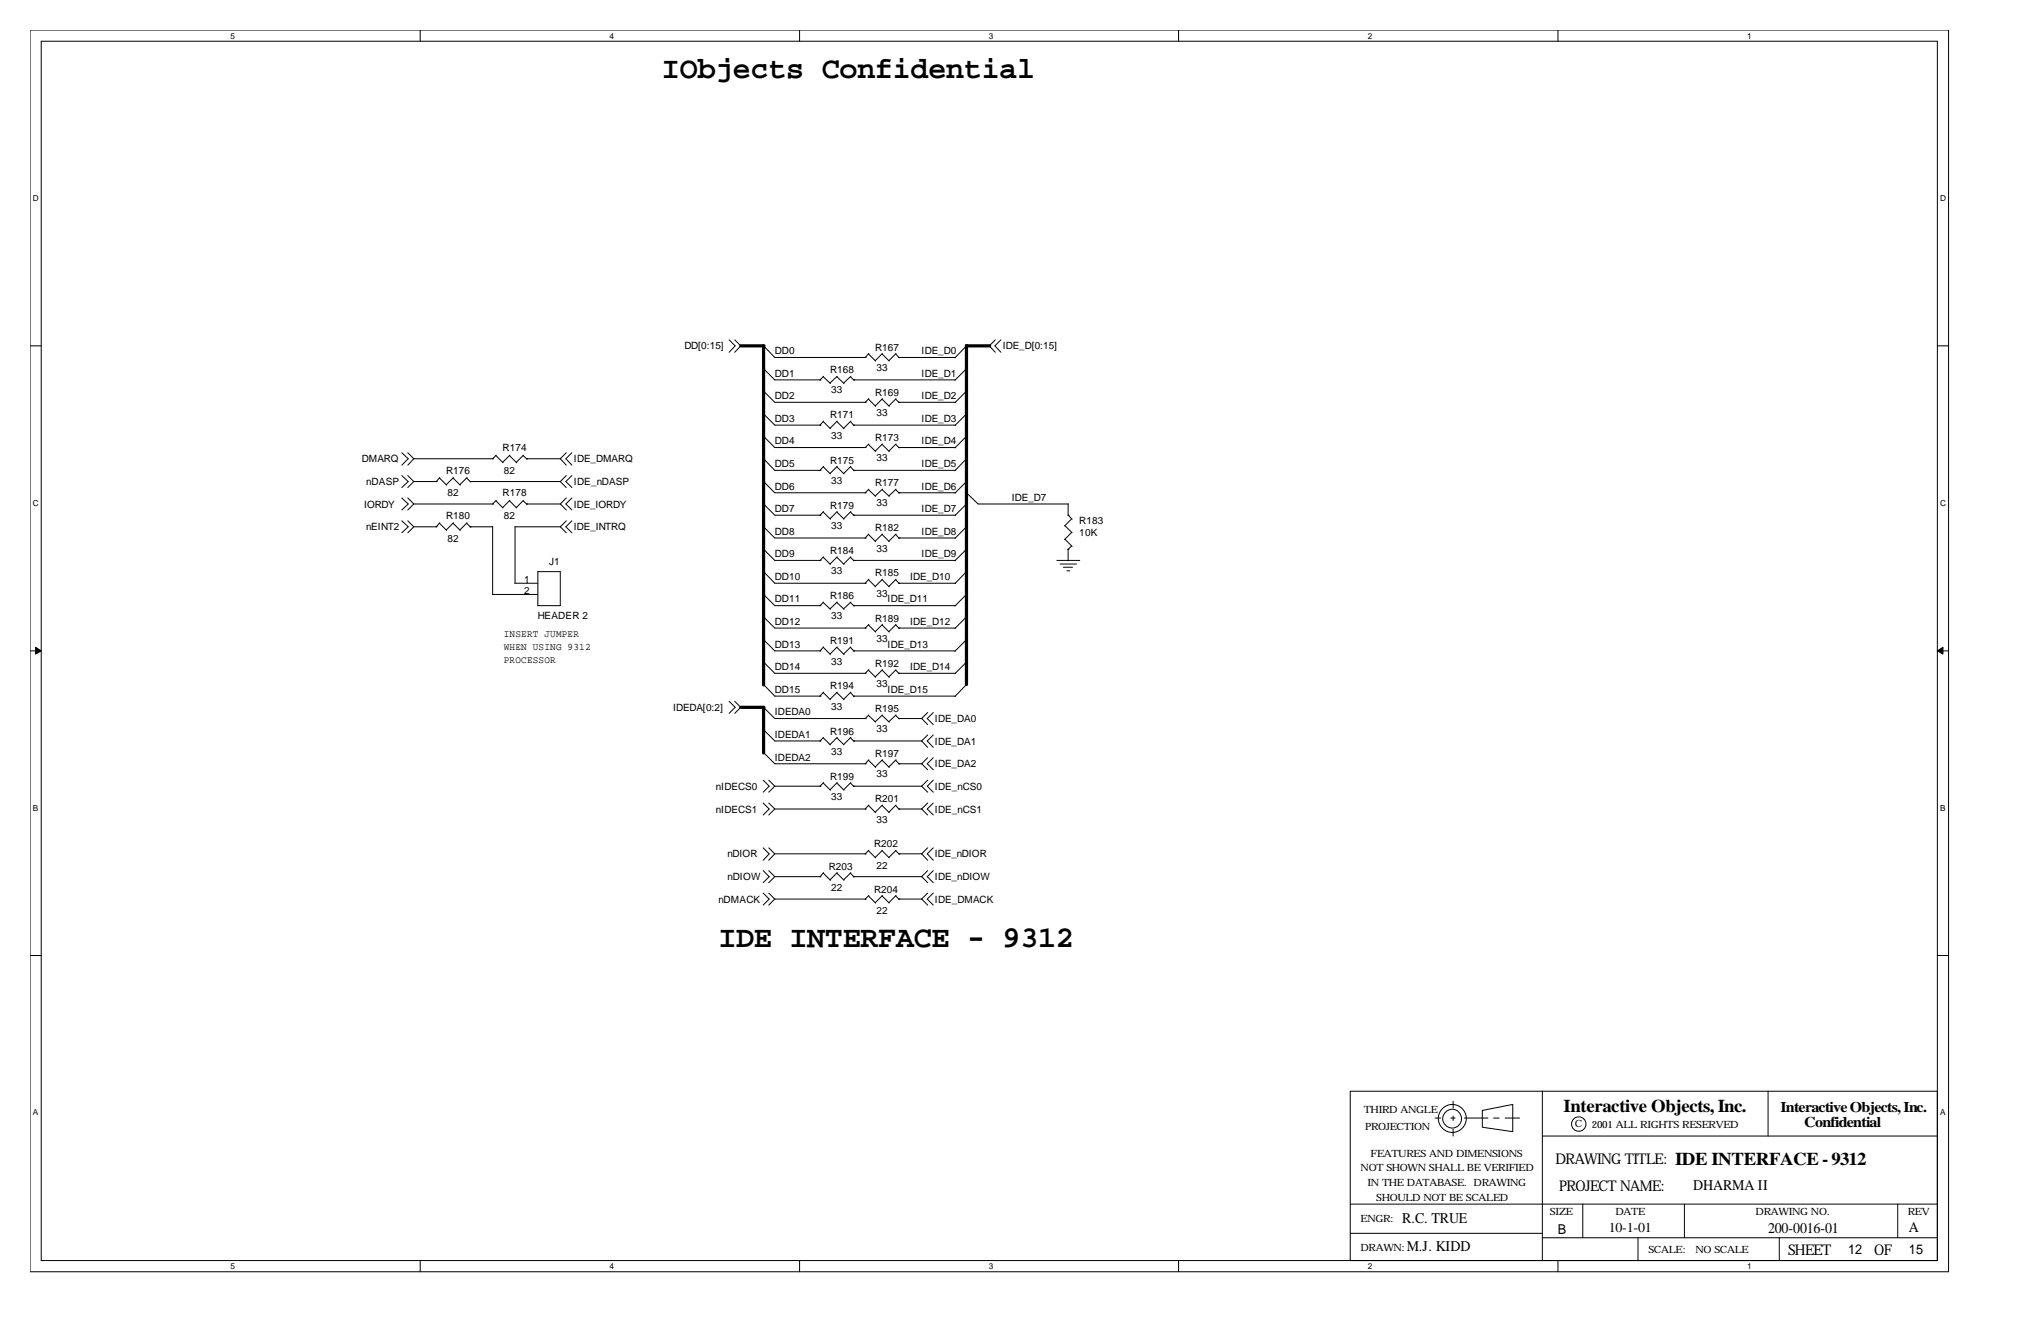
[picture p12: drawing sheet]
<svg xmlns="http://www.w3.org/2000/svg" width="432mm" height="279mm" viewBox="0 0 432 279" stroke-linecap="round" stroke-linejoin="round" font-family="sans-serif">
<g fill="none" stroke="#000" stroke-width=".21">
<path d="M6.3 6.4h405.9v262.6h-405.9zM8.7 8.7h401.2v257.9h-401.2zM88.9 6.4v2.3M169.2 6.4v2.3M249.3 6.4v2.3M329.6 6.4v2.3M6.3 73.2h2.4M154.3 71.9l1.2 1.3-1.2 1.3M155.4 71.9l1.3 1.3-1.3 1.3M161.5 77.9l2.4 2.4h9.7M161.5 73.1l2.4 2.5h19.2M174.2 79.7l1.5 1.4"/>
<path d="M174.2 79.6l-.7 .7M177 79.7l1.6 1.4M177.1 79.6l-1.5 1.4M179.9 79.7l.8 .7M180 79.6l-1.5 1.4M183 75.6h.1M183.7 74.8l1.6 1.6M183.8 74.8l-.8 .8M186.6 74.8l1.5 1.6M186.7 74.8l-1.5 1.5M189.5 74.8l.7 .9M189.6 74.8l-1.6 1.5"/>
<path d="M190.2 75.6h.1M190.2 75.6h12M204.5 78l-2.5 2.4M204.5 73.2l-2.5 2.5M210.6 71.9l-1.3 1.3 1.3 1.3M211.8 71.9l-1.3 1.3 1.3 1.3M409.9 73.2h2.3M85 95.8l1.4 1.2-1.4 1.4M86.3 95.8l1.2 1.2M87.5 97l-1.2 1.4M87.5 97h16.8M104.2 97h.1"/>
<path d="M104.9 96.4l1.5 1.5M105 96.3l-.8 .7M107.8 96.4l1.5 1.5M107.9 96.3l-1.6 1.5M110.7 96.4l.8 .7M110.7 96.3l-1.5 1.5M111.4 97h.1M111.4 97h7.2M119.8 95.8l-1.3 1.2 1.3 1.4M121 95.8l-1.3 1.2 1.3 1.4M161.5 82.6l2.4 2.5h19.2M161.5 87.5l2.4 2.4h9.7"/>
<path d="M161.5 92.2l2.4 2.5h19.2M161.5 96.9l2.4 2.6h9.7M173.5 99.5h.1M173.5 80.3h.1M173.5 89.9h.1M174.2 98.7l1.5 1.5M174.2 89.2l1.5 1.5M174.2 98.6l-.7 .9M174.2 89.1l-.7 .8M177 98.7l1.6 1.5M177 89.2l1.6 1.5M177.1 98.6l-1.5 1.6"/>
<path d="M177.1 89.1l-1.5 1.5M179.9 98.7l.8 .9M179.9 89.2l.8 .8M180 98.6l-1.5 1.6M180 89.1l-1.5 1.5M180.6 99.5h.1M180.6 80.3h.1M180.6 89.9h.1M180.6 80.3h21.6M180.6 89.9h21.6M180.6 99.5h21.6M183 85.1h.1"/>
<path d="M183 94.7h.1M183.7 84.4l1.6 1.5M183.7 94l1.6 1.5M183.8 84.3l-.8 .8M183.8 93.9l-.8 .8M186.6 84.4l1.5 1.5M186.6 94l1.5 1.5M186.7 84.3l-1.5 1.6M186.7 93.9l-1.5 1.5M189.5 84.4l.7 .8M189.5 94l.7 .7M189.6 84.3l-1.6 1.6"/>
<path d="M189.6 93.9l-1.6 1.5M190.2 85.1h.1M190.2 94.7h.1M190.2 85.1h12M190.2 94.7h12M204.5 87.5l-2.5 2.5M204.5 82.7l-2.5 2.5M204.5 92.3l-2.5 2.4M204.5 97l-2.5 2.6M85 100.6l1.4 1.3-1.4 1.2M85 105.3l1.4 1.3-1.4 1.3M85 110.2l1.4 1.2-1.4 1.3"/>
<path d="M86.3 100.6l1.2 1.3M86.3 105.3l1.2 1.3M86.3 110.2l1.2 1.2M87.5 101.9l-1.2 1.2M87.5 106.6l-1.2 1.3M87.5 111.4l-1.2 1.3M87.5 106.6h16.8M87.5 101.9h4.9M87.5 111.4h4.9M92.3 101.9h.1M92.3 111.4h.1M93 101.1l1.5 1.5"/>
<path d="M93 110.7l1.5 1.5M93 101l-.7 .9M93 110.6l-.7 .8M95.8 101.1l1.6 1.5M95.8 110.7l1.6 1.5M95.9 101l-1.5 1.5M95.9 110.6l-1.5 1.5M98.7 101.1l.9 .8M98.7 110.7l.9 .8M98.8 101l-1.5 1.5M98.8 110.6l-1.5 1.5M99.4 111.4h4.8"/>
<path d="M99.5 101.9h.1M99.5 111.4h.1M99.5 101.9h19.1M104.2 106.6h.1M104.2 111.3v14.4M104.9 105.9l1.5 1.5M105 105.8l-.8 .8M107.8 105.9l1.5 1.5M107.9 105.8l-1.6 1.6M109 111.4h9.6M109 111.3v12.1M110.7 105.9l.8 .8"/>
<path d="M110.7 105.8l-1.5 1.6M111.4 106.6h.1M111.4 106.6h7.2M119.8 100.6l-1.3 1.3 1.3 1.2M119.8 105.3l-1.3 1.3 1.3 1.3M119.8 110.2l-1.3 1.2 1.3 1.3M121 100.6l-1.3 1.3 1.3 1.2M121 105.3l-1.3 1.3 1.3 1.3M121 110.2l-1.3 1.2 1.3 1.3M161.5 116.1l2.4 2.4h9.7M161.5 101.8l2.4 2.4h19.2M161.5 106.5l2.4 2.5h9.7"/>
<path d="M161.5 111.3l2.4 2.5h19.2M173.5 109h.1M173.5 118.5h.1M174.2 108.3l1.5 1.5M174.2 117.9l1.5 1.5M174.2 108.2l-.7 .8M174.2 117.8l-.7 .7M177 108.3l1.6 1.5M177 117.9l1.6 1.5M177.1 108.2l-1.5 1.5M177.1 117.8l-1.5 1.5M179.9 108.3l.8 .8"/>
<path d="M179.9 117.9l.8 .7M180 108.2l-1.5 1.5M180 117.8l-1.5 1.5M180.6 109h.1M180.6 118.5h.1M180.6 118.5h21.6M180.6 109h21.6M183 104.2h.1M183 113.8h.1M183.7 103.5l1.6 1.5M183.7 113l1.6 1.6M183.8 103.5l-.8 .7"/>
<path d="M183.8 112.9l-.8 .9M186.6 103.5l1.5 1.5M186.6 113l1.5 1.6M186.7 103.5l-1.5 1.4M186.7 112.9l-1.5 1.6M189.5 103.5l.7 .8M189.5 113l.7 .9M189.6 103.5l-1.6 1.4M189.6 112.9l-1.6 1.6M190.2 104.2h.1M190.2 113.8h.1M190.2 104.2h12"/>
<path d="M190.2 113.8h12M204.4 104.1l2.5 2.5h19.2M204.5 111.4l-2.5 2.5M204.5 101.9l-2.5 2.4M204.5 116.2l-2.5 2.4M204.5 106.6l-2.5 2.5M223.6 118.5h4.8M224.3 119.3h3.5M225 120h1.9M225.3 111.2l1.5 1.5M225.3 114l1.5 1.6M226 109h.1"/>
<path d="M226 116.2h.1M226 109l.8 .8M226 106.6v2.5M226 116.2v2.4M226.7 109.7l-1.5 1.6M226.7 112.6l-1.5 1.5M226.7 115.5l-.8 .7M6.3 137.7h2.4M104.1 125.7h9.7M108.9 123.4h4.9M113.8 120.9h4.7v7.2h-4.7zM161.5 135.2l2.4 2.5h9.7"/>
<path d="M161.5 125.6l2.4 2.5h9.7M161.5 120.8l2.4 2.6h19.2M161.5 130.4l2.4 2.4h19.2M161.5 140l2.4 2.4h19.2M173.5 128.1h.1M173.5 137.7h.1M174.2 127.4l1.5 1.5M174.2 136.9l1.5 1.5M174.2 127.3l-.7 .8M174.2 136.8l-.7 .9M177 127.4l1.6 1.5M177 136.9l1.6 1.5"/>
<path d="M177.1 127.3l-1.5 1.5M177.1 136.8l-1.5 1.5M179.9 127.4l.8 .8M179.9 136.9l.8 .9M180 127.3l-1.5 1.5M180 136.8l-1.5 1.5M180.6 128.1h.1M180.6 137.7h.1M180.6 137.7h21.6M180.6 128.1h21.6M183 123.4h.1M183 132.8h.1"/>
<path d="M183.7 122.6l1.6 1.5M183.7 132.2l1.6 1.5M183.8 122.5l-.8 .9M183.8 132.1l-.8 .7M186.6 122.6l1.5 1.5M186.6 132.2l1.5 1.5M186.7 122.5l-1.5 1.5M186.7 132.1l-1.5 1.5M189.5 122.6l.7 .8M189.5 132.2l.7 .7M189.6 122.5l-1.6 1.5M189.6 132.1l-1.6 1.5"/>
<path d="M190.2 123.4h.1M190.2 132.8h.1M190.2 123.4h12M190.2 132.8h12M204.5 125.7l-2.5 2.5M204.5 120.9l-2.5 2.5M204.5 130.5l-2.5 2.4M204.5 135.3l-2.5 2.5M225.7 120.7h.6M409.9 137.7h2.3M154.3 148.3l1.2 1.3-1.2 1.3M155.4 148.3l1.3 1.3-1.3 1.3"/>
<path d="M161.5 144.7l2.4 2.5h9.7M161.5 149.5l2.4 2.5h19.2M161.5 154.3l2.4 2.4h9.7M161.5 159.1l2.4 2.4h19.2M173.5 147.2h.1M173.5 156.7h.1M174.2 146.5l1.5 1.5M174.2 156l1.5 1.6M174.2 146.4l-.7 .8M174.2 156l-.7 .7M177 146.5l1.6 1.5M177 156l1.6 1.6"/>
<path d="M177.1 146.4l-1.5 1.5M177.1 156l-1.5 1.5M179.9 146.5l.8 .8M179.9 156l.8 .8M180 146.4l-1.5 1.5M180 156l-1.5 1.5M180.6 147.2h.1M180.6 156.7h.1M180.6 147.2h21.6M180.6 156.7h14.5M183 152h.1M183 142.4h.1"/>
<path d="M183.7 151.3l1.6 1.4M183.7 141.7l1.6 1.6M183.8 151.2l-.8 .8M183.8 141.6l-.8 .8M186.6 151.3l1.5 1.4M186.6 141.7l1.5 1.6M186.7 151.2l-1.5 1.5M186.7 141.6l-1.5 1.6M189.5 151.3l.7 .8M189.5 141.7l.7 .8M189.6 151.2l-1.6 1.5M189.6 141.6l-1.6 1.6"/>
<path d="M190.2 152h.1M190.2 142.4h.1M190.2 142.4h12M190.2 152h4.9M196.3 155.4l-1.3 1.3 1.3 1.4M196.3 150.7l-1.3 1.3 1.3 1.2M197.4 155.4l-1.2 1.3 1.2 1.4M197.4 150.7l-1.2 1.3 1.2 1.2M204.5 140l-2.5 2.5M204.5 144.8l-2.5 2.5M161.5 165l1.2 1.3-1.2 1.3M161.5 169.8l1.2 1.3-1.2 1.3"/>
<path d="M161.5 179.3l1.2 1.3-1.2 1.3M162.6 165l1.3 1.3M162.6 169.8l1.3 1.3M162.6 179.3l1.3 1.3M163.9 166.3l-1.3 1.3M163.9 171.1l-1.3 1.3M163.9 171.1h19.2M163.9 166.3h9.7M173.5 166.3h.1M174.2 165.6l1.5 1.5M174.2 165.5l-.7 .8M177 165.6l1.6 1.5"/>
<path d="M177.1 165.5l-1.5 1.5M179.9 165.6l.8 .8M180 165.5l-1.5 1.5M180.6 166.3h.1M180.6 166.3h14.5M183 161.5h.1M183 171.1h.1M183.7 179.9l1.6 1.5M183.7 160.8l1.6 1.5M183.7 170.3l1.6 1.6M183.8 179.8l-.8 .8M183.8 160.7l-.8 .8"/>
<path d="M183.8 170.3l-.8 .8M186.6 179.9l1.5 1.5M186.6 160.8l1.5 1.5M186.6 170.3l1.5 1.6M186.7 179.8l-1.5 1.6M186.7 160.7l-1.5 1.5M186.7 170.3l-1.5 1.5M189.5 179.9l.7 .8M189.5 160.8l.7 .8M189.5 170.3l.7 .9M189.6 179.8l-1.6 1.6M189.6 160.7l-1.6 1.5"/>
<path d="M189.6 170.3l-1.6 1.5M190.2 161.5h.1M190.2 171.1h.1M190.2 161.5h4.9M190.2 171.1h4.9M196.3 179.3l-1.3 1.3 1.3 1.3M196.3 169.8l-1.3 1.3 1.3 1.3M196.3 165l-1.3 1.3 1.3 1.3M196.3 160.3l-1.3 1.2 1.3 1.3M197.4 179.3l-1.2 1.3 1.2 1.3M197.4 169.8l-1.2 1.3 1.2 1.3M197.4 165l-1.2 1.3 1.2 1.3"/>
<path d="M197.4 160.3l-1.2 1.2 1.2 1.3M161.5 188.9l1.2 1.3-1.2 1.2M161.5 184.1l1.2 1.3-1.2 1.3M162.6 188.9l1.3 1.3M162.6 184.1l1.3 1.3M163.9 190.2l-1.3 1.2M163.9 180.6l-1.3 1.3M163.9 185.4l-1.3 1.3M163.9 180.6h19.2M163.9 185.4h9.7M163.9 190.2h19.2M173.5 185.4h.1"/>
<path d="M174.2 184.7l1.5 1.5M174.2 184.6l-.7 .8M177 184.7l1.6 1.5M177.1 184.6l-1.5 1.5M179.9 184.7l.8 .8M180 184.6l-1.5 1.5M180.6 185.4h.1M180.6 185.4h14.5M183 190.2h.1M183 180.6h.1M183.7 189.5l1.6 1.5M183.8 189.4l-.8 .8"/>
<path d="M186.6 189.5l1.5 1.5M186.7 189.4l-1.5 1.5M189.5 189.5l.7 .7M189.6 189.4l-1.6 1.5M190.2 190.2h.1M190.2 180.6h.1M190.2 180.6h4.9M190.2 190.2h4.9M196.3 184.1l-1.3 1.3 1.3 1.3M196.3 188.9l-1.3 1.3 1.3 1.2M197.4 184.1l-1.2 1.3 1.2 1.3M197.4 188.9l-1.2 1.3 1.2 1.2"/>
<path d="M6.3 202.1h2.4M409.9 202.1h2.3M285.7 230.8h40.6v35.8h-40.6zM303.6 236.5h1.2M306.9 236.5h.9M307.4 232.9v1.5M307.4 236.1v.9M307.4 238.8v1.5M309.8 236.5h5M313.6 234.9l6.4-1.3v5.8l-6.4-1zM316 236.5h1.2M318.4 236.5h3.1"/>
<path d="M326.3 230.8h83.6M374.1 230.8v9.5M285.7 254.7h124.2M326.3 240.3h83.6M334.9 254.7v7.1M356.4 254.7v7.1M401.5 254.7v7.1M88.9 266.6v2.4M169.2 266.6v2.4M249.3 266.6v2.4M285.7 260.9h40.6M326.3 261.8h83.6"/>
<path d="M329.6 266.6v2.4M346.5 261.8v4.8M376.4 261.8v4.8"/>
<circle cx="307.2" cy="236.6" r="1.97"/>
<circle cx="307.3" cy="236.6" r="2.96"/>
<circle cx="334" cy="237.7" r="1.53"/>
</g>
<g fill="#000" stroke="#000" stroke-width=".21">
<path d="M7.5 136.9l1.2 .8-1.2 .6z" fill-rule="evenodd"/>
<path d="M409.9 137.7l1.2-.8v1.4z" fill-rule="evenodd"/>
</g>
<path d="M156.7 73.2h4.9M161.5 73.2v71.7M204.5 73.2h4.9M204.5 73.1v71.7M156.7 149.6h4.9M161.5 149.6v9.7" fill="none" stroke="#000" stroke-width=".68"/>
<g font-size="6.4">
<text x="140" y="16.4">IObjects Confidential</text>
<text x="152" y="200.3">IDE INTERFACE - 9312</text>
</g>
<g font-size="3.8">
<text x="330.8" y="235.3">Interactive Objects, Inc.</text>
<text x="354.4" y="246.5">IDE INTERFACE - 9312</text>
</g>
<g font-size="3.1">
<text x="376.7" y="235.3">Interactive Objects, Inc.</text>
<text x="381.7" y="238.4">Confidential</text>
<text x="329.1" y="246.3">DRAWING TITLE:</text>
<text x="329.9" y="251.8">PROJECT NAME:</text>
<text x="358.2" y="251.7">DHARMA II</text>
<text x="296.7" y="258.7">R.C. TRUE</text>
<text x="374.1" y="260.8">200-0016-01</text>
<text x="403.9" y="260.5">A</text>
<text x="297.6" y="264.6">M.J. KIDD</text>
<text x="378.3" y="265.4">SHEET</text>
<text x="396.5" y="265.4">OF</text>
</g>
<g font-size="2.9">
<text x="329.6" y="260.9">B</text>
<text x="340.4" y="260.6">10-1-01</text>
<text x="391" y="265.3">12</text>
<text x="403.9" y="265.3">15</text>
</g>
<g font-size="2.1">
<text x="144.8" y="73.9">DD[0:15]</text>
<text x="163.9" y="74.9">DD0</text>
<text x="185.2" y="74.2">R167</text>
<text x="195" y="74.9">IDE_D0</text>
<text x="212.2" y="73.9">IDE_D[0:15]</text>
<text x="163.9" y="79.7">DD1</text>
<text x="175.6" y="79">R168</text>
<text x="175.9" y="83.2">33</text>
<text x="185.2" y="83.7">R169</text>
<text x="185.4" y="78.5">33</text>
<text x="195" y="79.7">IDE_D1</text>
<text x="163.9" y="84.4">DD2</text>
<text x="163.9" y="89.2">DD3</text>
<text x="175.6" y="88.5">R171</text>
<text x="185.4" y="88.1">33</text>
<text x="195" y="84.4">IDE_D2</text>
<text x="195" y="89.2">IDE_D3</text>
<text x="106.3" y="95.4">R174</text>
<text x="163.9" y="94">DD4</text>
<text x="175.9" y="92.8">33</text>
<text x="185.2" y="93.3">R173</text>
<text x="195" y="94">IDE_D4</text>
<text x="76.5" y="97.8">DMARQ</text>
<text x="94.4" y="100.2">R176</text>
<text x="106.6" y="100.2">82</text>
<text x="121.4" y="97.8">IDE_DMARQ</text>
<text x="163.9" y="98.8">DD5</text>
<text x="175.6" y="98">R175</text>
<text x="185.4" y="97.5">33</text>
<text x="195" y="98.8">IDE_D5</text>
<text x="77" y="107.4">IORDY</text>
<text x="77.5" y="102.6">nDASP</text>
<text x="94.7" y="105">82</text>
<text x="106.3" y="105">R178</text>
<text x="121.4" y="102.6">IDE_nDASP</text>
<text x="121.4" y="107.4">IDE_IORDY</text>
<text x="163.9" y="103.5">DD6</text>
<text x="175.6" y="107.6">R179</text>
<text x="175.9" y="102.4">33</text>
<text x="185.2" y="102.9">R177</text>
<text x="185.4" y="107.1">33</text>
<text x="195" y="103.5">IDE_D6</text>
<text x="214" y="105.9">IDE_D7</text>
<text x="77.5" y="112.2">nEINT2</text>
<text x="94.4" y="109.7">R180</text>
<text x="106.6" y="109.7">82</text>
<text x="121.4" y="112.2">IDE_INTRQ</text>
<text x="163.9" y="113.1">DD8</text>
<text x="163.9" y="108.3">DD7</text>
<text x="175.9" y="111.9">33</text>
<text x="185.2" y="112.4">R182</text>
<text x="195" y="113.1">IDE_D8</text>
<text x="195" y="108.3">IDE_D7</text>
<text x="228.3" y="110.9">R183</text>
<text x="228.3" y="113.4">10K</text>
<text x="94.7" y="114.6">82</text>
<text x="116.2" y="119.5">J1</text>
<text x="163.9" y="117.9">DD9</text>
<text x="175.6" y="117.2">R184</text>
<text x="185.4" y="116.7">33</text>
<text x="195" y="117.9">IDE_D9</text>
<text x="110.9" y="123.3">1</text>
<text x="110.9" y="125.6">2</text>
<text x="163.9" y="122.7">DD10</text>
<text x="175.9" y="121.4">33</text>
<text x="185.2" y="121.9">R185</text>
<text x="192.5" y="122.7">IDE_D10</text>
<text x="113.8" y="131">HEADER 2</text>
<text x="163.9" y="127.4">DD11</text>
<text x="175.6" y="126.7">R186</text>
<text x="175.9" y="131">33</text>
<text x="185.2" y="131.5">R189</text>
<text x="185.4" y="126.2">33</text>
<text x="187.8" y="127.4">IDE_D11</text>
<text x="106.6" y="134.7">INSERT JUMPER</text>
<text x="106.6" y="137.5">WHEN USING 9312</text>
<text x="163.9" y="132.2">DD12</text>
<text x="163.9" y="137">DD13</text>
<text x="175.6" y="136.2">R191</text>
<text x="185.4" y="135.8">33</text>
<text x="187.8" y="137">IDE_D13</text>
<text x="192.5" y="132.2">IDE_D12</text>
<text x="106.6" y="140.3">PROCESSOR</text>
<text x="163.9" y="141.7">DD14</text>
<text x="175.9" y="140.5">33</text>
<text x="185.2" y="141.1">R192</text>
<text x="192.5" y="141.7">IDE_D14</text>
<text x="163.9" y="146.6">DD15</text>
<text x="175.6" y="145.8">R194</text>
<text x="185.4" y="145.3">33</text>
<text x="187.8" y="146.6">IDE_D15</text>
<text x="142.4" y="150.4">IDEDA[0:2]</text>
<text x="163.9" y="151.3">IDEDA0</text>
<text x="175.6" y="155.4">R196</text>
<text x="175.9" y="150.1">33</text>
<text x="185.2" y="150.6">R195</text>
<text x="185.4" y="154.9">33</text>
<text x="197.8" y="152.7">IDE_DA0</text>
<text x="163.9" y="160.9">IDEDA2</text>
<text x="163.9" y="156">IDEDA1</text>
<text x="175.9" y="159.7">33</text>
<text x="185.2" y="160.1">R197</text>
<text x="197.8" y="157.5">IDE_DA1</text>
<text x="151.5" y="167">nIDECS0</text>
<text x="175.6" y="164.9">R199</text>
<text x="185.4" y="164.4">33</text>
<text x="197.8" y="167">IDE_nCS0</text>
<text x="197.8" y="162.3">IDE_DA2</text>
<text x="151.5" y="171.9">nIDECS1</text>
<text x="175.9" y="169.2">33</text>
<text x="185.2" y="169.7">R201</text>
<text x="185.4" y="174">33</text>
<text x="197.8" y="171.9">IDE_nCS1</text>
<text x="184.9" y="179.2">R202</text>
<text x="153.9" y="181.4">nDIOR</text>
<text x="175.3" y="184">R203</text>
<text x="185.4" y="183.8">22</text>
<text x="197.8" y="181.4">IDE_nDIOR</text>
<text x="152" y="190.9">nDMACK</text>
<text x="153.9" y="186.2">nDIOW</text>
<text x="175.9" y="188.6">22</text>
<text x="184.9" y="188.8">R204</text>
<text x="197.8" y="186.2">IDE_nDIOW</text>
<text x="197.8" y="190.9">IDE_DMACK</text>
<text x="185.4" y="193.3">22</text>
<text x="288.5" y="235.4">THIRD ANGLE</text>
<text x="288.8" y="238.9">PROJECTION</text>
<text x="333.2" y="238.4">C</text>
<text x="336.8" y="238.7">2001 ALL RIGHTS RESERVED</text>
<text x="290" y="244.7">FEATURES AND DIMENSIONS</text>
<text x="287.9" y="247.7">NOT SHOWN SHALL BE VERIFIED</text>
<text x="289.3" y="250.9">IN THE DATABASE. DRAWING</text>
<text x="291.2" y="254">SHOULD NOT BE SCALED</text>
<text x="327.9" y="257">SIZE</text>
<text x="341.8" y="257">DATE</text>
<text x="371.4" y="257">DRAWING NO.</text>
<text x="403.6" y="257">REV</text>
<text x="287.9" y="258.5">ENGR:</text>
<text x="287.9" y="264.5">DRAWN:</text>
<text x="348.7" y="264.9">SCALE:</text>
<text x="358.7" y="264.9">NO SCALE</text>
</g>
<g font-size="1.7">
<text x="48.8" y="8.2">5</text>
<text x="128.9" y="8.2">4</text>
<text x="209.2" y="8.2">3</text>
<text x="289.4" y="8.2">2</text>
<text x="369.7" y="8.2">1</text>
<text x="6.9" y="42.5">D</text>
<text x="410.5" y="42.5">D</text>
<text x="6.9" y="106.9">C</text>
<text x="410.5" y="106.9">C</text>
<text x="6.9" y="171.4">B</text>
<text x="410.5" y="171.4">B</text>
<text x="6.9" y="235.9">A</text>
<text x="410.5" y="235.9">A</text>
<text x="48.8" y="268.5">5</text>
<text x="128.9" y="268.5">4</text>
<text x="209.2" y="268.5">3</text>
<text x="289.4" y="268.5">2</text>
<text x="369.7" y="268.5">1</text>
</g>
</svg>
